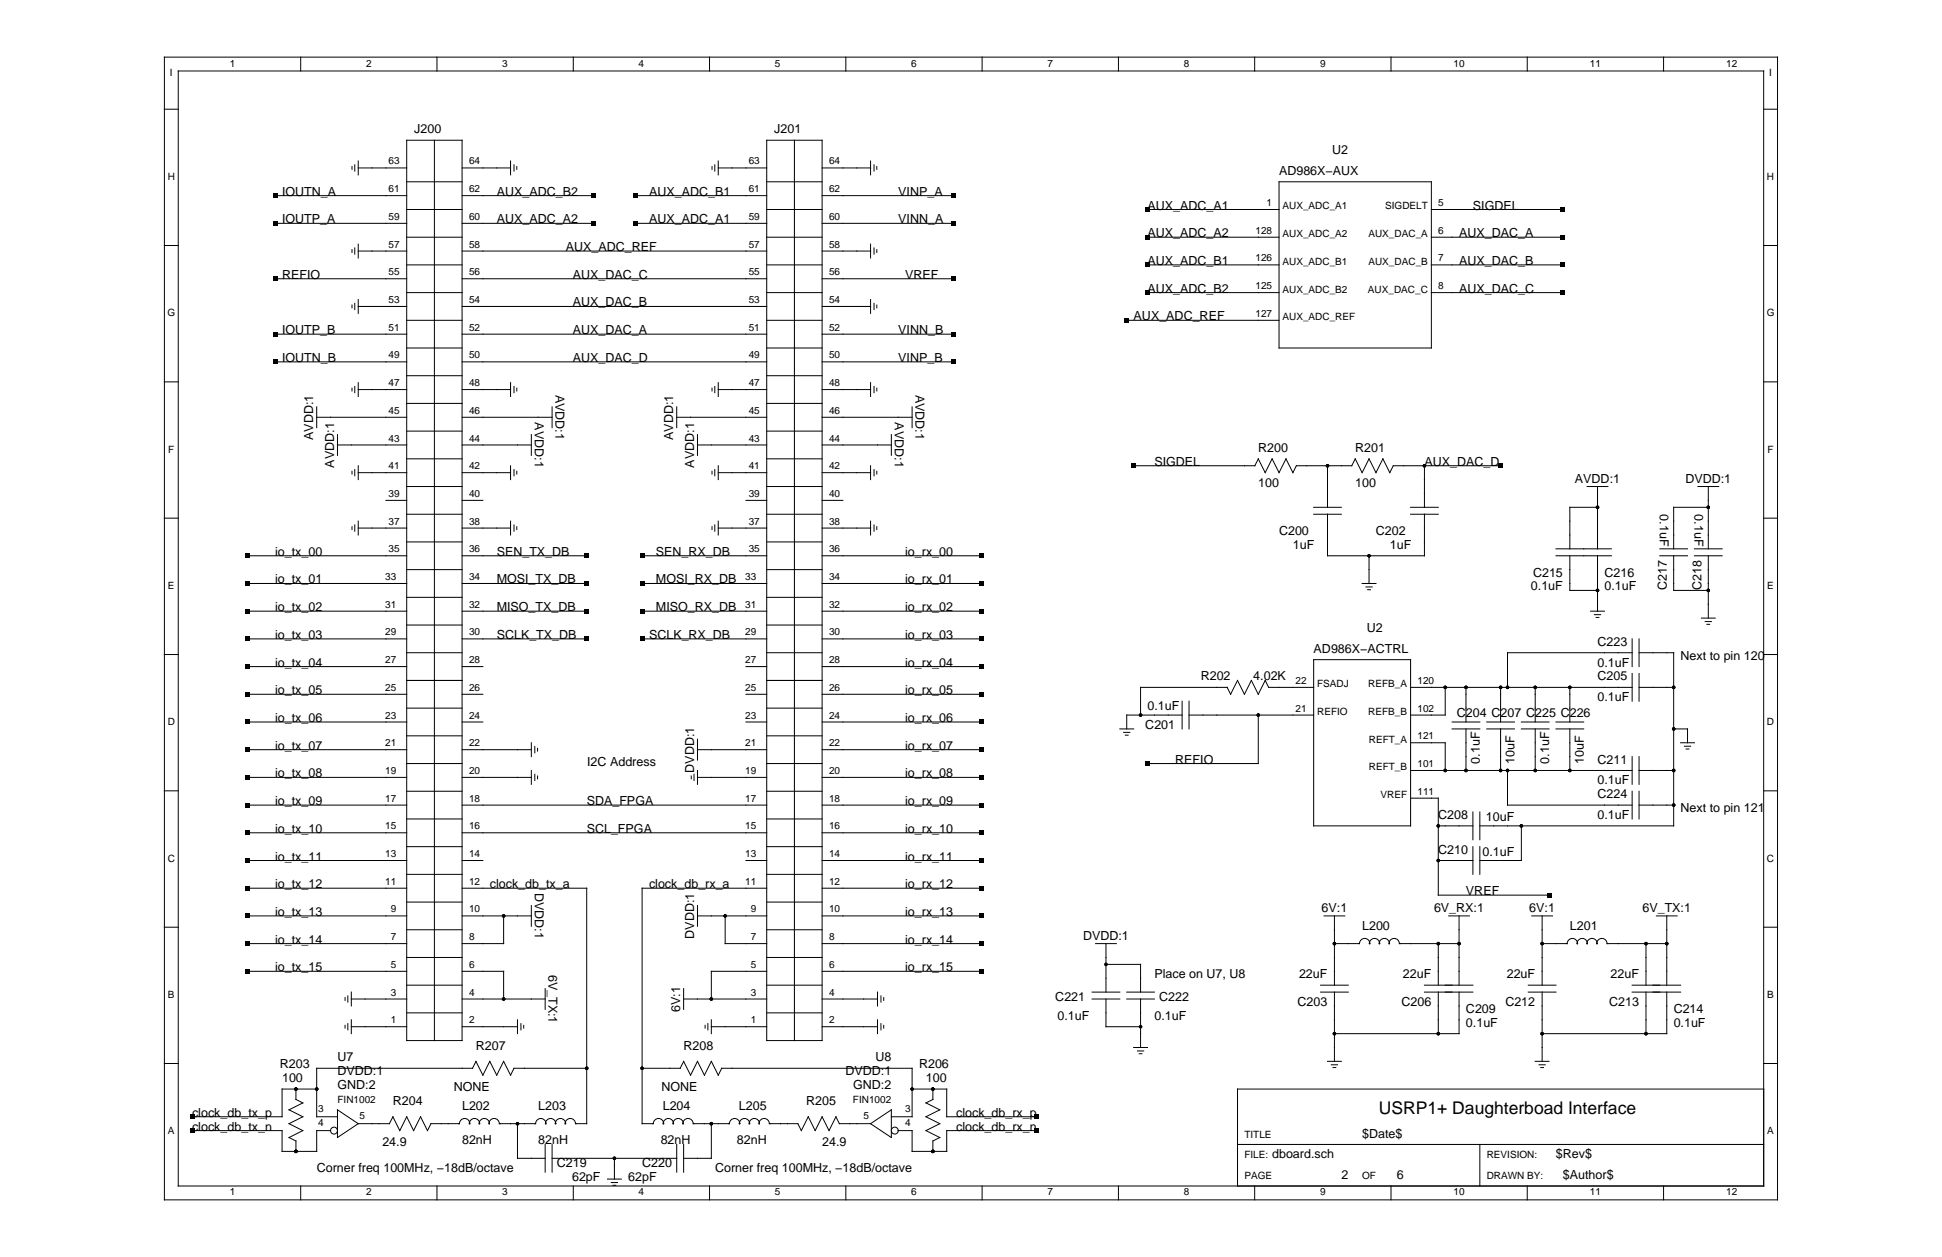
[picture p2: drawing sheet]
<svg xmlns="http://www.w3.org/2000/svg" width="432mm" height="279mm" viewBox="0 0 432 279" stroke-linecap="round" stroke-linejoin="round" font-family="sans-serif">
<g fill="none" stroke="#000" stroke-width=".22">
<path d="M36.6 12.7h358.6v254h-358.6zM39.6 15.8h352.6v247.8h-352.6zM66.9 12.7v3.1M97.2 12.7v3.1M127.5 12.7v3.1M157.8 12.7v3.1M188.1 12.7v3.1M218.4 12.7v3.1M248.7 12.7v3.1M279 12.7v3.1M309.3 12.7v3.1M339.6 12.7v3.1"/>
<path d="M369.9 12.7v3.1M36.6 24.3h3M78.3 37v.6M78.9 36.6v1.4M79.7 37.3h10.7M79.7 35.8v3.1M90.4 31.2h12.3v200.1h-12.3zM96.6 31.2v200.1M102.7 37.3h10.8M113.5 35.8v3.1M114.3 36.6v1.4M114.9 37v.6"/>
<path d="M158.3 37v.6M158.9 36.6v1.4M159.7 37.3h10.8M159.7 35.8v3.1M170.5 31.2h12.3v200.1h-12.3zM176.6 31.2v200.1M182.8 37.3h10.8M193.6 35.8v3.1M194.3 36.6v1.4M195 37v.6M392.2 24.3h3M36.6 54.6h3"/>
<path d="M61.2 49.6h29.2M61.2 43.5h29.2M78.3 55.5v.6M78.9 55.1v1.4M79.7 55.8h10.7M79.7 54.3v3M90.4 58.9h12.3M90.4 52.7h12.3M90.4 40.4h12.3M90.4 46.6h12.3M102.7 55.8h67.8M102.7 49.6h29.3"/>
<path d="M102.7 43.5h29.3M141.2 49.6h29.3M141.2 43.5h29.3M170.5 58.9h12.3M170.5 52.7h12.3M170.5 40.4h12.3M170.5 46.6h12.3M182.8 55.8h10.8M182.8 49.6h29.2M182.8 43.5h29.2M193.6 54.3v3M194.3 55.1v1.4"/>
<path d="M195 55.5v.6M255.1 58.9h29.3M255.1 52.7h29.3M255.1 46.6h29.3M284.4 40.4h33.9v37h-33.9zM318.3 58.9h29.2M318.3 52.7h29.2M318.3 46.6h29.2M392.2 54.6h3M61.2 74.3h29.2M61.2 62h29.2M78.3 67.8v.6"/>
<path d="M78.9 67.4v1.4M79.7 68.1h10.7M79.7 66.6v3.1M90.4 77.4h12.3M90.4 71.2h12.3M90.4 65h12.3M102.7 74.3h67.8M102.7 68.1h67.8M102.7 62h67.8M170.5 77.4h12.3M170.5 71.2h12.3M170.5 65h12.3"/>
<path d="M182.8 74.3h29.2M182.8 68.1h10.8M182.8 62h29.2M193.6 66.6v3.1M194.3 67.4v1.4M195 67.8v.6M250.5 71.2h33.9M255.1 65h29.3M318.3 65h29.2M36.6 84.9h3M61.2 80.4h29.2M70.4 92.7h20"/>
<path d="M70.4 90.4v4.7M75 98.9h15.4M75 96.6v4.6M78.3 86.3v.6M78.9 85.9v1.4M79.7 86.6h10.7M79.7 85.1v3M90.4 95.8h12.3M90.4 89.7h12.3M90.4 83.5h12.3M102.7 98.9h15.4M102.7 92.7h20.1"/>
<path d="M102.7 86.6h10.8M102.7 80.4h67.8M113.5 85.1v3M114.3 85.9v1.4M114.9 86.3v.6M118.1 96.6v4.6M122.8 90.4v4.7M150.5 92.7h20M150.5 90.4v4.7M155.1 98.9h15.4M155.1 96.6v4.6M158.3 86.3v.6"/>
<path d="M158.9 85.9v1.4M159.7 86.6h10.8M159.7 85.1v3M170.5 95.8h12.3M170.5 89.7h12.3M170.5 83.5h12.3M182.8 98.9h15.4M182.8 92.7h20M182.8 86.6h10.8M182.8 80.4h29.2M193.6 85.1v3M194.3 85.9v1.4"/>
<path d="M195 86.3v.6M198.2 96.6v4.6M202.8 90.4v4.7M392.2 84.9h3M36.6 115.2h3M78.3 104.8v.6M78.3 117.1v.6M78.9 104.4v1.4M78.9 116.7v1.4M79.7 117.4h10.7M79.7 105.1h10.7M79.7 103.5v3.1"/>
<path d="M79.7 115.8v3.1M85.8 111.2h4.6M90.4 114.3h12.3M90.4 108.1h12.3M90.4 102h12.3M102.7 117.4h10.8M102.7 111.2h4.7M102.7 105.1h10.8M113.5 103.5v3.1M113.5 115.8v3.1M114.3 104.4v1.4M114.3 116.7v1.4"/>
<path d="M114.9 104.8v.6M114.9 117.1v.6M158.3 104.8v.6M158.3 117.1v.6M158.9 104.4v1.4M158.9 116.7v1.4M159.7 117.4h10.8M159.7 105.1h10.8M159.7 103.5v3.1M159.7 115.8v3.1M165.9 111.2h4.6M170.5 114.3h12.3"/>
<path d="M170.5 108.1h12.3M170.5 102h12.3M182.8 117.4h10.8M182.8 111.2h4.6M182.8 105.1h10.8M193.6 103.5v3.1M193.6 115.8v3.1M194.3 104.4v1.4M194.3 116.7v1.4M195 104.8v.6M195 117.1v.6M252.1 103.5h26.9"/>
<path d="M279 103.5l.8-1.5 1.5 3.1 1.6-3.1 1.5 3.1 1.5-3.1 1.6 3.1 .7-1.6h12.4M292.1 114.3h6.1M292.1 112.8h6.1M295.2 114.3v9.2h21.5v-9.2M295.2 103.5v9.3M300.6 103.5l.7-1.5 1.6 3.1 1.5-3.1 1.5 3.1 1.6-3.1 1.5 3.1 .8-1.6h23.9M313.6 114.3h6.2M313.6 112.8h6.2M316.7 103.5v9.3M352.9 108.1h4.6M355.2 112.8h-6.2v9.2M355.2 108.1v13.9"/>
<path d="M377.5 108.1h4.6M379.8 112.8h-7.7v9.2M379.8 108.1v13.9M392.2 115.2h3M55 135.9h35.4M55 129.7h35.4M55 123.5h35.4M90.4 132.8h12.3M90.4 138.9h12.3M90.4 126.6h12.3M90.4 120.5h12.3M102.7 135.9h27.8"/>
<path d="M102.7 129.7h27.8M102.7 123.5h27.8M142.8 135.9h27.7M142.8 129.7h27.7M142.8 123.5h27.7M170.5 132.8h12.3M170.5 138.9h12.3M170.5 126.6h12.3M170.5 120.5h12.3M182.8 135.9h35.4M182.8 129.7h35.4M182.8 123.5h35.4"/>
<path d="M302.9 129.7h3M303.7 130.5h1.4M304.1 131.1h.6M304.4 123.5v6.2M346 123.5h12.3M346 122h12.3M349 123.5v7.7h6.2M353.7 135.9h3M354.5 136.6h1.4M354.9 137.2h.6M355.2 123.5v12.4M369.1 123.5h6.1"/>
<path d="M369.1 122h6.1M372.1 123.5v7.7h7.7M376.8 123.5h6.1M376.8 122h6.1M378.3 137.4h3.1M379.1 138.2h1.4M379.5 138.8h.6M379.8 123.5v13.9M36.6 145.5h3M55 154.3h35.4M55 148.2h35.4M55 142h35.4"/>
<path d="M90.4 157.4h12.3M90.4 145.1h12.3M90.4 151.2h12.3M102.7 154.3h4.7M102.7 148.2h4.7M102.7 142h27.8M142.8 142h27.7M165.9 154.3h4.6M165.9 148.2h4.6M170.5 157.4h12.3M170.5 145.1h12.3M170.5 151.2h12.3"/>
<path d="M182.8 154.3h35.4M182.8 148.2h35.4M182.8 142h35.4M262.8 158.9h-12.3v3.1M262.8 155.9v6.1M264.4 158.9h27.7M264.4 155.9v6.1M272.8 152.8l.8 1.5M272.9 152.8h-19.3v6.1M279.8 158.9v10.8h-24.7M292.1 152.8h-10l-.8-1.6-1.5 3.1-1.6-3.1-1.5 3.1-1.5-3.1-1.6 3.1M292.1 146.6h21.5v37h-21.5z"/>
<path d="M313.6 152.8h49.3M321.3 152.8v6.1h-7.7M326 152.8v7.7M333.7 152.8v7.7M341.4 152.8v7.7M349 152.8v7.7M362.9 145.1h-27.7v7.7M362.9 142v6.2M362.9 149.7v6.2M364.4 145.1h7.7v38.5h-43.1M364.4 152.8h7.7M364.4 142v6.2"/>
<path d="M364.4 149.7v6.2M392.2 145.5h3M36.6 175.8h3M55 179h35.4M55 172.8h35.4M55 166.6h35.4M55 160.5h35.4M90.4 175.9h12.3M90.4 169.7h12.3M90.4 163.6h12.3M102.7 179h67.8M102.7 172.8h15.4"/>
<path d="M102.7 166.6h15.4M102.7 160.5h4.7M118.1 165.1v3.1M118.1 171.3v3M118.9 165.9v1.4M118.9 172.1v1.4M119.5 166.3v.6M119.5 172.5v.6M153.7 172.5v.6M154.3 172.1v1.4M155.1 172.8h15.4M155.1 166.6h15.4"/>
<path d="M155.1 164.3v4.6M155.1 171.3v3M165.9 160.5h4.6M170.5 175.9h12.3M170.5 169.7h12.3M170.5 163.6h12.3M182.8 179h35.4M182.8 172.8h35.4M182.8 166.6h35.4M182.8 160.5h35.4M249 162h3.1M249.8 162.8h1.4"/>
<path d="M250.2 163.4h.6M313.6 165.1h7.7v6.2M313.6 171.3h49.3M313.6 177.4h6.2v21.6h24.6M322.9 160.5h6.1M322.9 162h6.1M326 162v9.3M330.6 160.5h6.1M330.6 162h6.1M333.7 162v9.3M335.2 171.3v7.7h27.7M338.3 160.5h6.1"/>
<path d="M338.3 162h6.1M341.4 162v9.3M346 160.5h6.1M346 162h6.1M349 162v9.3M362.9 168.2v6.1M362.9 175.9v6.1M364.4 179h7.7M364.4 171.3h7.7M364.4 168.2v6.1M364.4 175.9v6.1M372.1 162h3.1v3.1"/>
<path d="M373.7 165.1h3.1M374.5 165.9h1.4M374.9 166.5h.6M392.2 175.8h3M55 197.4h35.4M55 191.3h35.4M55 185.1h35.4M90.4 194.3h12.3M90.4 182h12.3M90.4 188.2h12.3M102.7 197.4h27.8v52.4h-2.5a1.13 1.13 0 0 0-1.2-1.2 1.13 1.13 0 0 0-1.1 1.2 1.1 1.1 0 0 0-1.1-1.2 1.1 1.1 0 0 0-1.1 1.2 1.1 1.1 0 0 0-1.1-1.2 1.1 1.1 0 0 0-1.1 1.2 1.13 1.13 0 0 0-1.1-1.2 1.13 1.13 0 0 0-1.1 1.2h-8.1a1.13 1.13 0 0 0-1.1-1.2 1.13 1.13 0 0 0-1.1 1.2 1.1 1.1 0 0 0-1.1-1.2 1.1 1.1 0 0 0-1.1 1.2 1.1 1.1 0 0 0-1.1-1.2 1.1 1.1 0 0 0-1.1 1.2 1.13 1.13 0 0 0-1.1-1.2 1.13 1.13 0 0 0-1.1 1.2h-6.4l-.8 1.5-1.5-3.1-1.5 3.1-1.6-3.1-1.5 3.1-1.5-3.1M102.7 191.3h4.7"/>
<path d="M102.7 185.1h67.8M165.9 191.3h4.6M170.5 197.4h-27.7v52.4h2.5a1.13 1.13 0 0 1 1.1-1.2 1.13 1.13 0 0 1 1.1 1.2 1.1 1.1 0 0 1 1.1-1.2 1.1 1.1 0 0 1 1.1 1.2 1.1 1.1 0 0 1 1.1-1.2 1.1 1.1 0 0 1 1.1 1.2 1.13 1.13 0 0 1 1.1-1.2 1.13 1.13 0 0 1 1.1 1.2h8.1a1.13 1.13 0 0 1 1.2-1.2 1.13 1.13 0 0 1 1 1.2 1.1 1.1 0 0 1 1.1-1.2 1.1 1.1 0 0 1 1.1 1.2 1.1 1.1 0 0 1 1.1-1.2 1.1 1.1 0 0 1 1.1 1.2 1.13 1.13 0 0 1 1.1-1.2 1.13 1.13 0 0 1 1.2 1.2h6.3l.8 1.5 1.5-3.1 1.6 3.1 1.5-3.1 1.5 3.1 1.6-3.1 .7 1.6M170.5 194.3h12.3M170.5 182h12.3M170.5 188.2h12.3M182.8 197.4h35.4M182.8 191.3h35.4M182.8 185.1h35.4M319.8 191.3h7.7M319.8 183.6h7.7M327.5 180.5v6.2"/>
<path d="M327.5 188.2v6.1M329 180.5v6.2M329 188.2v6.1M338.3 183.6v7.7h-9.3M36.6 206.1h3M55 215.9h35.4M55 209.7h35.4M55 203.6h35.4M90.4 206.7h12.3M90.4 212.8h12.3M90.4 200.5h12.3M90.4 219h12.3"/>
<path d="M102.7 215.9h9.3v6.2M102.7 203.6h15.4M112 203.6v6.1h-9.3M118.1 201.3v4.6M121.2 219.7v4.7M152 219.7v4.7M155.1 203.6h15.4M155.1 201.3v4.6M161.2 203.6v6.1h9.3M170.5 215.9h-12.3v6.2M170.5 206.7h12.3M170.5 212.8h12.3"/>
<path d="M170.5 200.5h12.3M170.5 219h12.3M182.8 215.9h35.4M182.8 209.7h35.4M182.8 203.6h35.4M243.6 209.7h4.6M245.9 214.4h7.7v6.1M245.9 209.7v10.8M293.6 219h6.2M294.4 203.6h4.6M296.7 209.7h5.6a1.13 1.13 0 0 1 1.1-1.1 1.13 1.13 0 0 1 1.1 1.2 1.1 1.1 0 0 1 1.1-1.2 1.1 1.1 0 0 1 1.1 1.2 1.1 1.1 0 0 1 1.1-1.2 1.1 1.1 0 0 1 1.1 1.2 1.13 1.13 0 0 1 1.1-1.2 1.13 1.13 0 0 1 1.1 1.1h13.3M296.7 203.6v15.4"/>
<path d="M316.7 219h10.8M319.8 209.7v9.3M322.1 203.6h4.6M324.4 203.6v15.4M339.8 219h6.2M340.6 203.6h4.6M342.9 209.7h5.6a1.13 1.13 0 0 1 1.1-1.1 1.13 1.13 0 0 1 1.1 1.2 1.1 1.1 0 0 1 1.1-1.2 1.1 1.1 0 0 1 1.1 1.2 1.1 1.1 0 0 1 1.1-1.2 1.1 1.1 0 0 1 1.1 1.2 1.13 1.13 0 0 1 1.1-1.2 1.13 1.13 0 0 1 1.1 1.1h13.3M342.9 203.6v15.4M362.9 219h10.8M366 209.7v9.3M368.3 203.6h4.6M370.6 203.6v15.4"/>
<path d="M392.2 206.1h3M36.6 236.4h3M76.7 221.7v.7M76.7 227.9v.6M77.3 221.4v1.4M77.3 227.5v1.4M78.1 228.2h12.3M78.1 222.1h12.3M78.1 220.5v3.1M78.1 226.7v3.1M90.4 225.1h12.3M102.7 228.2h12.4"/>
<path d="M102.7 222.1h18.5M115.1 226.7v3.1M115.8 227.5v1.4M116.4 227.9v.6M130.5 237.5h-16.2l-.8 1.5-1.5-3.1-1.6 3.1-1.5-3.1-1.5 3.1-1.6-3.1-.7 1.6h-34.7v10.7h4.6M142.8 237.5h8.4l.8-1.6 1.5 3.1 1.6-3.1 1.5 3.1 1.6-3.1 1.5 3.1 .8-1.5h42.3v10.7h-4.6M152 222.1h18.5M156.8 227.9v.6M157.4 227.5v1.4M158.2 228.2h12.3M158.2 226.7v3.1M170.5 225.1h12.3"/>
<path d="M182.8 228.2h12.3M182.8 222.1h12.3M195.1 220.5v3.1M195.1 226.7v3.1M195.9 221.4v1.4M195.9 227.5v1.4M196.5 221.7v.7M196.5 227.9v.6M242.8 222.1h6.2M242.8 220.5h6.2M245.9 222.1v6.1h7.7M250.5 222.1h6.2"/>
<path d="M250.5 220.5h6.2M252.1 232.8h3M252.9 233.6h1.4M253.3 234.2h.6M253.6 222.1v10.7M293.6 220.5h6.2M295.2 235.9h3M296 236.7h1.4M296.4 237.3h.6M296.7 220.5v15.4M316.7 220.5h10.8M319.8 220.5v9.3"/>
<path d="M324.4 220.5v9.3h-27.7M339.8 220.5h6.2M341.4 235.9h3M342.2 236.7h1.4M342.6 237.3h.6M342.9 220.5v15.4M362.9 220.5h10.8M366 220.5v9.3M370.6 220.5v9.3h-27.7M392.2 236.4h3M42.7 251.3h20v4.6h7.7v-4.6h3.1M65.8 244.4l1.5 .7-3 1.6 3 1.5-3 1.6 3 1.5-3 1.5 1.5 .8v2.3"/>
<path d="M65.8 242.1v2.3M70.4 242.1h-7.7v6.1h-20M75 246.7l4.7 3.1-4.7 3zM87.4 248.2l-.8 1.6h-6.9M115.1 249.8v7.7h6.1M121.2 254.4v6.1M122.8 254.4v6.1M122.8 257.5h27.7M136.6 257.5v4.6M150.5 254.4v6.1M152 254.4v6.1M158.2 249.8v7.7h-6.2"/>
<path d="M186.6 249.8h7M193.6 249.8l4.6-3.1v6.1zM199.7 251.3h3.1v4.6h7.7v-4.6h20M202.8 242.1h7.7v6.1h20M207.4 244.4l-1.5 .7 3.1 1.6-3.1 1.5 3.1 1.6-3.1 1.5 3.1 1.5-1.6 .8v2.3M207.4 242.1v2.3M275.2 254.4h117M329 254.4v9.2M392.2 242.1h-117v21.5M66.9 263.6v3.1M97.2 263.6v3.1M127.5 263.6v3.1"/>
<path d="M135.1 262.1h3.1M135.9 262.9h1.4M136.3 263.5h.6M157.8 263.6v3.1M188.1 263.6v3.1M218.4 263.6v3.1M248.7 263.6v3.1M279 263.6v3.1M309.3 263.6v3.1M339.6 263.6v3.1M369.9 263.6v3.1"/>
<circle cx="74.3" cy="251.3" r=".77"/>
<circle cx="199" cy="251.3" r=".77"/>
</g>
<g fill="#000">
<path d="M60.7 49.2h.9v.9h-.9zM60.7 43h.9v.9h-.9zM131.5 49.2h1v.9h-1zM131.5 43h1v.9h-1zM140.8 49.2h.9v.9h-.9zM140.8 43h.9v.9h-.9zM211.6 43h.9v.9h-.9zM211.6 49.2h.9v.9h-.9zM254.7 52.3h.9v.9h-.9zM254.7 58.4h.9v.9h-.9zM254.7 46.1h.9v.9h-.9zM347 46.1h1v.9h-1z"/>
<path d="M347 52.3h1v.9h-1zM347 58.4h1v.9h-1zM60.7 73.8h.9v.9h-.9zM60.7 61.5h.9v.9h-.9zM211.6 73.8h.9v.9h-.9zM211.6 61.5h.9v.9h-.9zM250.1 70.7h.9v1h-.9zM254.7 64.6h.9v.9h-.9zM347 64.6h1v.9h-1zM60.7 80h.9v.9h-.9zM211.6 80h.9v.9h-.9zM251.6 103.1h.9v.9h-.9z"/>
<path d="M333.2 103.1h.9v.9h-.9zM54.6 135.4h.9v.9h-.9zM54.6 123.1h.9v.9h-.9zM54.6 129.2h.9v1h-.9zM130 123.1h.9v.9h-.9zM130 135.4h.9v.9h-.9zM130 129.2h.9v1h-.9zM142.3 135.4h.9v.9h-.9zM142.3 123.1h.9v.9h-.9zM142.3 129.2h.9v1h-.9zM217.7 135.4h1v.9h-1zM217.7 123.1h1v.9h-1z"/>
<path d="M217.7 129.2h1v1h-1zM54.6 153.9h.9v.9h-.9zM54.6 147.7h.9v.9h-.9zM54.6 141.5h.9v1h-.9zM130 141.5h.9v1h-.9zM142.3 141.5h.9v1h-.9zM217.7 153.9h1v.9h-1zM217.7 147.7h1v.9h-1zM217.7 141.5h1v1h-1zM54.6 172.3h.9v1h-.9zM54.6 178.5h.9v.9h-.9zM54.6 166.2h.9v.9h-.9z"/>
<path d="M54.6 160h.9v.9h-.9zM217.7 172.3h1v1h-1zM217.7 178.5h1v.9h-1zM217.7 166.2h1v.9h-1zM217.7 160h1v.9h-1zM254.7 169.3h.9v.9h-.9zM54.6 190.8h.9v.9h-.9zM54.6 197h.9v.9h-.9zM54.6 184.7h.9v.9h-.9zM217.7 190.8h1v.9h-1zM217.7 197h1v.9h-1zM217.7 184.7h1v.9h-1z"/>
<path d="M344 198.5h.9v.9h-.9zM54.6 215.4h.9v1h-.9zM54.6 209.3h.9v.9h-.9zM54.6 203.1h.9v.9h-.9zM217.7 215.4h1v1h-1zM217.7 209.3h1v.9h-1zM217.7 203.1h1v.9h-1zM42.2 247.8h1v.9h-1zM42.2 250.8h1v1h-1zM230.1 247.8h.9v.9h-.9zM230.1 250.8h.9v1h-.9z"/>
<circle cx="295.2" cy="103.5" r=".38"/>
<circle cx="316.7" cy="103.5" r=".38"/>
<circle cx="355.2" cy="112.8" r=".38"/>
<circle cx="379.8" cy="112.8" r=".38"/>
<circle cx="304.4" cy="123.5" r=".38"/>
<circle cx="355.2" cy="131.2" r=".38"/>
<circle cx="379.8" cy="131.2" r=".38"/>
<circle cx="253.6" cy="158.9" r=".38"/>
<circle cx="279.8" cy="158.9" r=".38"/>
<circle cx="321.3" cy="152.8" r=".38"/>
<circle cx="326" cy="152.8" r=".38"/>
<circle cx="333.7" cy="152.8" r=".38"/>
<circle cx="335.2" cy="152.8" r=".38"/>
<circle cx="341.4" cy="152.8" r=".38"/>
<circle cx="349" cy="152.8" r=".38"/>
<circle cx="372.1" cy="152.8" r=".38"/>
<circle cx="321.3" cy="171.3" r=".38"/>
<circle cx="326" cy="171.3" r=".38"/>
<circle cx="333.7" cy="171.3" r=".38"/>
<circle cx="335.2" cy="171.3" r=".38"/>
<circle cx="341.4" cy="171.3" r=".38"/>
<circle cx="349" cy="171.3" r=".38"/>
<circle cx="372.1" cy="171.3" r=".38"/>
<circle cx="372.1" cy="179" r=".38"/>
<circle cx="372.1" cy="162" r=".38"/>
<circle cx="319.8" cy="191.3" r=".38"/>
<circle cx="319.8" cy="183.6" r=".38"/>
<circle cx="338.3" cy="183.6" r=".38"/>
<circle cx="112" cy="203.6" r=".38"/>
<circle cx="161.2" cy="203.6" r=".38"/>
<circle cx="245.9" cy="214.4" r=".38"/>
<circle cx="296.7" cy="209.7" r=".38"/>
<circle cx="319.8" cy="209.7" r=".38"/>
<circle cx="324.4" cy="209.7" r=".38"/>
<circle cx="342.9" cy="209.7" r=".38"/>
<circle cx="366" cy="209.7" r=".39"/>
<circle cx="370.6" cy="209.7" r=".38"/>
<circle cx="112" cy="222.1" r=".38"/>
<circle cx="130.5" cy="237.5" r=".38"/>
<circle cx="142.8" cy="237.5" r=".38"/>
<circle cx="158.2" cy="222.1" r=".38"/>
<circle cx="253.6" cy="228.2" r=".38"/>
<circle cx="296.7" cy="229.8" r=".38"/>
<circle cx="319.8" cy="229.8" r=".38"/>
<circle cx="342.9" cy="229.8" r=".38"/>
<circle cx="366" cy="229.8" r=".39"/>
<circle cx="65.8" cy="242.1" r=".38"/>
<circle cx="65.8" cy="255.9" r=".38"/>
<circle cx="70.4" cy="242.1" r=".38"/>
<circle cx="115.1" cy="249.8" r=".38"/>
<circle cx="136.6" cy="257.5" r=".38"/>
<circle cx="158.2" cy="249.8" r=".38"/>
<circle cx="202.8" cy="242.1" r=".38"/>
<circle cx="207.4" cy="242.1" r=".38"/>
<circle cx="207.4" cy="255.9" r=".38"/>
</g>
<text font-size="3.9" x="306.6" y="247.7">USRP1+ Daughterboad Interface</text>
<g font-size="2.8">
<text x="92.1" y="29.6">J200</text>
<text x="172.1" y="29.6">J201</text>
<text x="296.2" y="34.3">U2</text>
<text x="284.4" y="38.9">AD986X−AUX</text>
<text x="62.7" y="43.5">IOUTN_A</text>
<text x="110.4" y="43.5">AUX_ADC_B2</text>
<text x="144.3" y="43.5">AUX_ADC_B1</text>
<text x="199.7" y="43.5">VINP_A</text>
<text x="255.1" y="46.6">AUX_ADC_A1</text>
<text x="327.5" y="46.6">SIGDEL</text>
<text x="62.7" y="49.6">IOUTP_A</text>
<text x="110.4" y="49.6">AUX_ADC_A2</text>
<text x="144.3" y="49.6">AUX_ADC_A1</text>
<text x="199.7" y="49.6">VINN_A</text>
<text x="255.1" y="52.7">AUX_ADC_A2</text>
<text x="324.4" y="52.7">AUX_DAC_A</text>
<text x="125.8" y="55.8">AUX_ADC_REF</text>
<text x="255.1" y="58.9">AUX_ADC_B1</text>
<text x="324.4" y="58.9">AUX_DAC_B</text>
<text x="62.7" y="62">REFIO</text>
<text x="127.4" y="62">AUX_DAC_C</text>
<text x="201.3" y="62">VREF</text>
<text x="255.1" y="65">AUX_ADC_B2</text>
<text x="324.4" y="65">AUX_DAC_C</text>
<text x="127.4" y="68.1">AUX_DAC_B</text>
<text x="252.1" y="71.2">AUX_ADC_REF</text>
<text x="62.7" y="74.3">IOUTP_B</text>
<text x="127.4" y="74.3">AUX_DAC_A</text>
<text x="199.7" y="74.3">VINN_B</text>
<text x="62.7" y="80.4">IOUTN_B</text>
<text x="127.4" y="80.4">AUX_DAC_D</text>
<text x="199.7" y="80.4">VINP_B</text>
<text x="123.5" y="87.7" transform="rotate(90 123.5 87.7)">AVDD:1</text>
<text x="203.6" y="87.7" transform="rotate(90 203.6 87.7)">AVDD:1</text>
<text x="118.9" y="93.9" transform="rotate(90 118.9 93.9)">AVDD:1</text>
<text x="199" y="93.9" transform="rotate(90 199 93.9)">AVDD:1</text>
<text x="69.6" y="97.8" transform="rotate(-90 69.6 97.8)">AVDD:1</text>
<text x="149.7" y="97.8" transform="rotate(-90 149.7 97.8)">AVDD:1</text>
<text x="279.8" y="100.4">R200</text>
<text x="301.3" y="100.4">R201</text>
<text x="74.3" y="103.9" transform="rotate(-90 74.3 103.9)">AVDD:1</text>
<text x="154.3" y="103.9" transform="rotate(-90 154.3 103.9)">AVDD:1</text>
<text x="256.7" y="103.5">SIGDEL</text>
<text x="316.7" y="103.5">AUX_DAC_D</text>
<text x="350.2" y="107.4">AVDD:1</text>
<text x="374.7" y="107.4">DVDD:1</text>
<text x="279.8" y="108.1">100</text>
<text x="301.3" y="108.1">100</text>
<text x="284.4" y="118.9">C200</text>
<text x="305.9" y="118.9">C202</text>
<text x="369.1" y="114.3" transform="rotate(90 369.1 114.3)">0.1uF</text>
<text x="376.8" y="114.3" transform="rotate(90 376.8 114.3)">0.1uF</text>
<text x="61.2" y="123.5">io_tx_00</text>
<text x="110.4" y="123.5">SEN_TX_DB</text>
<text x="145.8" y="123.5">SEN_RX_DB</text>
<text x="201.3" y="123.5">io_rx_00</text>
<text x="287.5" y="122">1uF</text>
<text x="309" y="122">1uF</text>
<text x="61.2" y="129.7">io_tx_01</text>
<text x="110.4" y="129.7">MOSI_TX_DB</text>
<text x="145.8" y="129.7">MOSI_RX_DB</text>
<text x="201.3" y="129.7">io_rx_01</text>
<text x="340.4" y="131.2">0.1uF</text>
<text x="340.9" y="128.2">C215</text>
<text x="356.7" y="128.2">C216</text>
<text x="356.7" y="131.2">0.1uF</text>
<text x="370.6" y="131.2" transform="rotate(-90 370.6 131.2)">C217</text>
<text x="378.3" y="131.2" transform="rotate(-90 378.3 131.2)">C218</text>
<text x="61.2" y="135.9">io_tx_02</text>
<text x="110.4" y="135.9">MISO_TX_DB</text>
<text x="145.8" y="135.9">MISO_RX_DB</text>
<text x="201.3" y="135.9">io_rx_02</text>
<text x="61.2" y="142">io_tx_03</text>
<text x="110.4" y="142">SCLK_TX_DB</text>
<text x="144.3" y="142">SCLK_RX_DB</text>
<text x="201.3" y="142">io_rx_03</text>
<text x="303.9" y="140.5">U2</text>
<text x="355.2" y="143.5">C223</text>
<text x="61.2" y="148.2">io_tx_04</text>
<text x="201.3" y="148.2">io_rx_04</text>
<text x="292.1" y="145.1">AD986X−ACTRL</text>
<text x="355.2" y="148.2">0.1uF</text>
<text x="373.7" y="146.6">Next to pin 120</text>
<text x="61.2" y="154.3">io_tx_05</text>
<text x="201.3" y="154.3">io_rx_05</text>
<text x="267" y="151.2">R202</text>
<text x="278.7" y="151.2">4.02K</text>
<text x="355.2" y="151.2">C205</text>
<text x="355.2" y="155.9">0.1uF</text>
<text x="61.2" y="160.5">io_tx_06</text>
<text x="201.3" y="160.5">io_rx_06</text>
<text x="255.1" y="157.9">0.1uF</text>
<text x="323.9" y="159.4">C204 C207 C225 C226</text>
<text x="61.2" y="166.6">io_tx_07</text>
<text x="201.3" y="166.6">io_rx_07</text>
<text x="254.7" y="162">C201</text>
<text x="61.2" y="172.8">io_tx_08</text>
<text x="130.6" y="170.2">I2C Address</text>
<text x="154.3" y="171.7" transform="rotate(-90 154.3 171.7)">DVDD:1</text>
<text x="201.3" y="172.8">io_rx_08</text>
<text x="261.3" y="169.7">REFIO</text>
<text x="329" y="169.7" transform="rotate(-90 329 169.7)">0.1uF</text>
<text x="336.7" y="169.7" transform="rotate(-90 336.7 169.7)">10uF</text>
<text x="344.4" y="169.7" transform="rotate(-90 344.4 169.7)">0.1uF</text>
<text x="352.1" y="169.7" transform="rotate(-90 352.1 169.7)">10uF</text>
<text x="355.2" y="169.7">C211</text>
<text x="61.2" y="179">io_tx_09</text>
<text x="130.5" y="179">SDA_FPGA</text>
<text x="201.3" y="179">io_rx_09</text>
<text x="355.2" y="174.3">0.1uF</text>
<text x="355.2" y="177.4">C224</text>
<text x="61.2" y="185.1">io_tx_10</text>
<text x="130.5" y="185.1">SCL_FPGA</text>
<text x="201.3" y="185.1">io_rx_10</text>
<text x="319.8" y="182">C208</text>
<text x="330.4" y="182.5">10uF</text>
<text x="355.2" y="182">0.1uF</text>
<text x="373.7" y="180.5">Next to pin 121</text>
<text x="61.2" y="191.3">io_tx_11</text>
<text x="201.3" y="191.3">io_rx_11</text>
<text x="319.8" y="189.7">C210</text>
<text x="329.6" y="190.2">0.1uF</text>
<text x="61.2" y="197.4">io_tx_12</text>
<text x="108.9" y="197.4">clock_db_tx_a</text>
<text x="144.3" y="197.4">clock_db_rx_a</text>
<text x="201.3" y="197.4">io_rx_12</text>
<text x="61.2" y="203.6">io_tx_13</text>
<text x="118.9" y="198.5" transform="rotate(90 118.9 198.5)">DVDD:1</text>
<text x="201.3" y="203.6">io_rx_13</text>
<text x="293.8" y="202.8">6V:1</text>
<text x="318.9" y="202.8">6V_RX:1</text>
<text x="326" y="199">VREF</text>
<text x="340" y="202.8">6V:1</text>
<text x="365.2" y="202.8">6V_TX:1</text>
<text x="61.2" y="209.7">io_tx_14</text>
<text x="154.3" y="208.7" transform="rotate(-90 154.3 208.7)">DVDD:1</text>
<text x="201.3" y="209.7">io_rx_14</text>
<text x="240.8" y="209">DVDD:1</text>
<text x="302.9" y="206.7">L200</text>
<text x="349" y="206.7">L201</text>
<text x="61.2" y="215.9">io_tx_15</text>
<text x="201.3" y="215.9">io_rx_15</text>
<text x="122" y="216.7" transform="rotate(90 122 216.7)">6V_TX:1</text>
<text x="256.7" y="217.4">Place on U7, U8</text>
<text x="288.8" y="217.4">22uF</text>
<text x="311.9" y="217.4">22uF</text>
<text x="335" y="217.4">22uF</text>
<text x="358.1" y="217.4">22uF</text>
<text x="151.2" y="224.9" transform="rotate(-90 151.2 224.9)">6V:1</text>
<text x="234.6" y="222.6">C221</text>
<text x="235.1" y="226.7">0.1uF</text>
<text x="256.7" y="226.7">0.1uF</text>
<text x="257.7" y="222.6">C222</text>
<text x="288.5" y="223.6">C203</text>
<text x="311.6" y="223.6">C206</text>
<text x="326" y="225.1">C209</text>
<text x="334.7" y="223.6">C212</text>
<text x="357.8" y="223.6">C213</text>
<text x="372.1" y="225.1">C214</text>
<text x="105.8" y="233.3">R207</text>
<text x="152" y="233.3">R208</text>
<text x="326" y="228.2">0.1uF</text>
<text x="372.1" y="228.2">0.1uF</text>
<text x="62.2" y="237.5">R203</text>
<text x="75" y="235.9">U7</text>
<text x="75" y="239">DVDD:1</text>
<text x="188" y="239">DVDD:1</text>
<text x="194.6" y="235.9">U8</text>
<text x="204.3" y="237.5">R206</text>
<text x="62.7" y="240.5">100</text>
<text x="75" y="242.1">GND:2</text>
<text x="87.4" y="245.6">R204</text>
<text x="100.9" y="242.6">NONE</text>
<text x="147.1" y="242.6">NONE</text>
<text x="179.2" y="245.6">R205</text>
<text x="189.7" y="242.1">GND:2</text>
<text x="205.9" y="240.5">100</text>
<text x="42.7" y="248.2">clock_db_tx_p</text>
<text x="42.7" y="251.3">clock_db_tx_n</text>
<text x="102.7" y="246.7">L202</text>
<text x="119.7" y="246.7">L203</text>
<text x="147.4" y="246.7">L204</text>
<text x="164.3" y="246.7">L205</text>
<text x="212.6" y="248.2">clock_db_rx_p</text>
<text x="212.6" y="251.3">clock_db_rx_n</text>
<text x="85" y="254.8">24.9</text>
<text x="102.7" y="254.4">82nH</text>
<text x="119.7" y="254.4">82nH</text>
<text x="146.9" y="254.4">82nH</text>
<text x="163.8" y="254.4">82nH</text>
<text x="182.8" y="254.8">24.9</text>
<text x="282.9" y="257.5">dboard.sch</text>
<text x="302.9" y="252.8">$Date$</text>
<text x="346" y="257.5">$Rev$</text>
<text x="70.4" y="260.5">Corner freq 100MHz, −18dB/octave</text>
<text x="123.8" y="259.5">C219</text>
<text x="127.2" y="262.6">62pF</text>
<text x="139.7" y="262.6">62pF</text>
<text x="142.8" y="259.5">C220</text>
<text x="159" y="260.5">Corner freq 100MHz, −18dB/octave</text>
<text x="298.2" y="262.1">2</text>
<text x="310.6" y="262.1">6</text>
<text x="347.5" y="262.1">$Author$</text>
</g>
<g font-size="2.2">
<text x="37.8" y="16.9">I</text>
<text x="51.1" y="14.8">1</text>
<text x="81.4" y="14.8">2</text>
<text x="111.7" y="14.8">3</text>
<text x="142" y="14.8">4</text>
<text x="172.3" y="14.8">5</text>
<text x="202.6" y="14.8">6</text>
<text x="232.9" y="14.8">7</text>
<text x="263.2" y="14.8">8</text>
<text x="293.5" y="14.8">9</text>
<text x="323.2" y="14.8">10</text>
<text x="353.5" y="14.8">11</text>
<text x="383.8" y="14.8">12</text>
<text x="393.4" y="16.9">I</text>
<text x="37.3" y="40">H</text>
<text x="86.4" y="36.6">63</text>
<text x="104.3" y="36.6">64</text>
<text x="166.5" y="36.6">63</text>
<text x="184.3" y="36.6">64</text>
<text x="392.9" y="40">H</text>
<text x="86.4" y="42.7">61</text>
<text x="104.3" y="42.7">62</text>
<text x="166.5" y="42.7">61</text>
<text x="184.3" y="42.7">62</text>
<text x="281.6" y="45.8">1</text>
<text x="285.2" y="46.6">AUX_ADC_A1</text>
<text x="308" y="46.6">SIGDELT</text>
<text x="319.8" y="45.8">5</text>
<text x="86.4" y="48.9">59</text>
<text x="104.3" y="48.9">60</text>
<text x="166.5" y="48.9">59</text>
<text x="184.3" y="48.9">60</text>
<text x="279.1" y="52">128</text>
<text x="285.2" y="52.7">AUX_ADC_A2</text>
<text x="304.3" y="52.7">AUX_DAC_A</text>
<text x="319.8" y="52">6</text>
<text x="86.4" y="55">57</text>
<text x="104.3" y="55">58</text>
<text x="166.5" y="55">57</text>
<text x="184.3" y="55">58</text>
<text x="279.1" y="58.1">126</text>
<text x="285.2" y="58.9">AUX_ADC_B1</text>
<text x="304.3" y="58.9">AUX_DAC_B</text>
<text x="319.8" y="58.1">7</text>
<text x="86.4" y="61.2">55</text>
<text x="104.3" y="61.2">56</text>
<text x="166.5" y="61.2">55</text>
<text x="184.3" y="61.2">56</text>
<text x="279.1" y="64.3">125</text>
<text x="285.2" y="65">AUX_ADC_B2</text>
<text x="304.1" y="65">AUX_DAC_C</text>
<text x="319.8" y="64.3">8</text>
<text x="37.2" y="70.3">G</text>
<text x="86.4" y="67.3">53</text>
<text x="104.3" y="67.3">54</text>
<text x="166.5" y="67.3">53</text>
<text x="184.3" y="67.3">54</text>
<text x="279.1" y="70.4">127</text>
<text x="285.2" y="71.2">AUX_ADC_REF</text>
<text x="392.8" y="70.3">G</text>
<text x="86.4" y="73.5">51</text>
<text x="104.3" y="73.5">52</text>
<text x="166.5" y="73.5">51</text>
<text x="184.3" y="73.5">52</text>
<text x="86.4" y="79.7">49</text>
<text x="104.3" y="79.7">50</text>
<text x="166.5" y="79.7">49</text>
<text x="184.3" y="79.7">50</text>
<text x="86.4" y="85.8">47</text>
<text x="104.3" y="85.8">48</text>
<text x="166.5" y="85.8">47</text>
<text x="184.3" y="85.8">48</text>
<text x="86.4" y="92">45</text>
<text x="104.3" y="92">46</text>
<text x="166.5" y="92">45</text>
<text x="184.3" y="92">46</text>
<text x="37.4" y="100.6">F</text>
<text x="86.4" y="98.1">43</text>
<text x="104.3" y="98.1">44</text>
<text x="166.5" y="98.1">43</text>
<text x="184.3" y="98.1">44</text>
<text x="393" y="100.6">F</text>
<text x="86.4" y="104.3">41</text>
<text x="104.3" y="104.3">42</text>
<text x="166.5" y="104.3">41</text>
<text x="184.3" y="104.3">42</text>
<text x="86.4" y="110.5">39</text>
<text x="104.3" y="110.5">40</text>
<text x="166.5" y="110.5">39</text>
<text x="184.3" y="110.5">40</text>
<text x="86.4" y="116.6">37</text>
<text x="104.3" y="116.6">38</text>
<text x="166.5" y="116.6">37</text>
<text x="184.3" y="116.6">38</text>
<text x="86.4" y="122.8">35</text>
<text x="104.3" y="122.8">36</text>
<text x="166.5" y="122.8">35</text>
<text x="184.3" y="122.8">36</text>
<text x="37.3" y="130.9">E</text>
<text x="85.6" y="128.9">33</text>
<text x="104.3" y="128.9">34</text>
<text x="165.7" y="128.9">33</text>
<text x="184.3" y="128.9">34</text>
<text x="392.9" y="130.9">E</text>
<text x="85.6" y="135.1">31</text>
<text x="104.3" y="135.1">32</text>
<text x="165.7" y="135.1">31</text>
<text x="184.3" y="135.1">32</text>
<text x="85.6" y="141.2">29</text>
<text x="104.3" y="141.2">30</text>
<text x="165.7" y="141.2">29</text>
<text x="184.3" y="141.2">30</text>
<text x="85.6" y="147.4">27</text>
<text x="104.3" y="147.4">28</text>
<text x="165.7" y="147.4">27</text>
<text x="184.3" y="147.4">28</text>
<text x="85.6" y="153.6">25</text>
<text x="104.3" y="153.6">26</text>
<text x="165.7" y="153.6">25</text>
<text x="184.3" y="153.6">26</text>
<text x="288.1" y="152">22</text>
<text x="292.9" y="152.8">FSADJ</text>
<text x="304.2" y="152.8">REFB_A</text>
<text x="315.2" y="152">120</text>
<text x="37.3" y="161.2">D</text>
<text x="85.6" y="159.7">23</text>
<text x="104.3" y="159.7">24</text>
<text x="165.7" y="159.7">23</text>
<text x="184.3" y="159.7">24</text>
<text x="288.1" y="158.2">21</text>
<text x="292.9" y="158.9">REFIO</text>
<text x="304.2" y="158.9">REFB_B</text>
<text x="315.2" y="158.2">102</text>
<text x="392.9" y="161.2">D</text>
<text x="85.6" y="165.9">21</text>
<text x="104.3" y="165.9">22</text>
<text x="165.7" y="165.9">21</text>
<text x="184.3" y="165.9">22</text>
<text x="304.3" y="165.1">REFT_A</text>
<text x="315.2" y="164.3">121</text>
<text x="85.6" y="172">19</text>
<text x="104.3" y="172">20</text>
<text x="165.7" y="172">19</text>
<text x="184.3" y="172">20</text>
<text x="304.3" y="171.3">REFT_B</text>
<text x="315.2" y="170.5">101</text>
<text x="85.6" y="178.2">17</text>
<text x="104.3" y="178.2">18</text>
<text x="165.7" y="178.2">17</text>
<text x="184.3" y="178.2">18</text>
<text x="306.9" y="177.4">VREF</text>
<text x="315.2" y="176.6">111</text>
<text x="85.6" y="184.3">15</text>
<text x="104.3" y="184.3">16</text>
<text x="165.7" y="184.3">15</text>
<text x="184.3" y="184.3">16</text>
<text x="37.3" y="191.5">C</text>
<text x="85.6" y="190.5">13</text>
<text x="104.3" y="190.5">14</text>
<text x="165.7" y="190.5">13</text>
<text x="184.3" y="190.5">14</text>
<text x="392.9" y="191.5">C</text>
<text x="85.6" y="196.7">11</text>
<text x="104.3" y="196.7">12</text>
<text x="165.7" y="196.7">11</text>
<text x="184.3" y="196.7">12</text>
<text x="86.9" y="202.8">9</text>
<text x="104.3" y="202.8">10</text>
<text x="166.9" y="202.8">9</text>
<text x="184.3" y="202.8">10</text>
<text x="86.9" y="209">7</text>
<text x="104.3" y="209">8</text>
<text x="166.9" y="209">7</text>
<text x="184.3" y="209">8</text>
<text x="86.9" y="215.1">5</text>
<text x="104.3" y="215.1">6</text>
<text x="166.9" y="215.1">5</text>
<text x="184.3" y="215.1">6</text>
<text x="37.3" y="221.8">B</text>
<text x="86.9" y="221.3">3</text>
<text x="104.3" y="221.3">4</text>
<text x="166.9" y="221.3">3</text>
<text x="184.3" y="221.3">4</text>
<text x="392.9" y="221.8">B</text>
<text x="86.9" y="227.4">1</text>
<text x="104.3" y="227.4">2</text>
<text x="166.9" y="227.4">1</text>
<text x="184.3" y="227.4">2</text>
<text x="75" y="245.1">FIN1002</text>
<text x="189.7" y="245.1">FIN1002</text>
<text x="70.7" y="247.2">3</text>
<text x="70.7" y="250.3">4</text>
<text x="80" y="248.8">5</text>
<text x="192" y="248.8">5</text>
<text x="201.3" y="247.2">3</text>
<text x="201.3" y="250.3">4</text>
<text x="37.3" y="252.1">A</text>
<text x="276.7" y="257.5">FILE:</text>
<text x="276.7" y="252.8">TITLE</text>
<text x="330.6" y="257.5">REVISION:</text>
<text x="392.9" y="252.1">A</text>
<text x="276.7" y="262.1">PAGE</text>
<text x="302.9" y="262.1">OF</text>
<text x="330.6" y="262.1">DRAWN BY:</text>
<text x="51.1" y="265.7">1</text>
<text x="81.4" y="265.7">2</text>
<text x="111.7" y="265.7">3</text>
<text x="142" y="265.7">4</text>
<text x="172.3" y="265.7">5</text>
<text x="202.6" y="265.7">6</text>
<text x="232.9" y="265.7">7</text>
<text x="263.2" y="265.7">8</text>
<text x="293.5" y="265.7">9</text>
<text x="323.2" y="265.7">10</text>
<text x="353.5" y="265.7">11</text>
<text x="383.8" y="265.7">12</text>
</g>
</svg>
